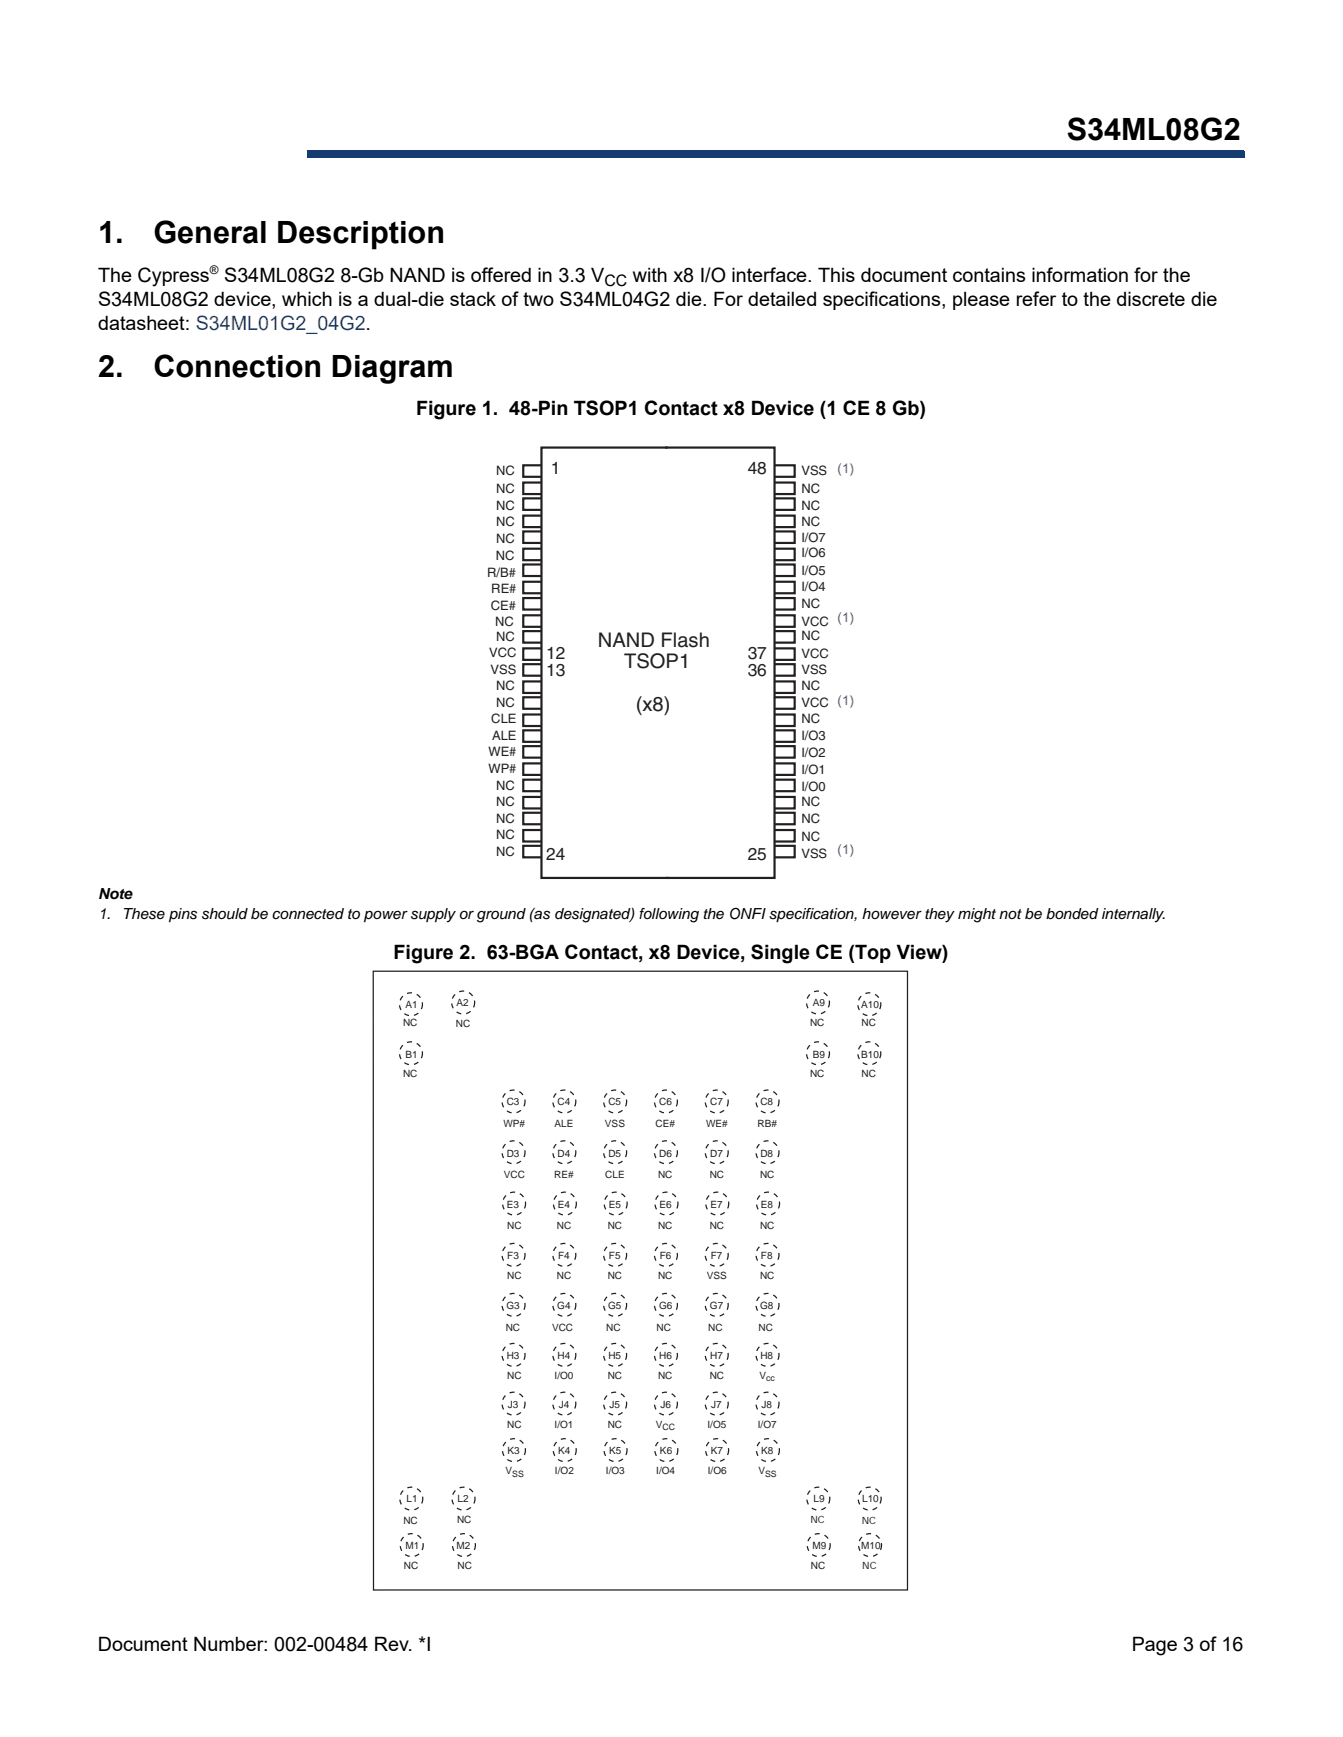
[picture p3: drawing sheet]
<svg xmlns="http://www.w3.org/2000/svg" width="216mm" height="279mm" viewBox="0 0 216 279" stroke-linecap="round" stroke-linejoin="round" font-family="sans-serif">
<path d="M49.5 24.4h150.4v.9h-150.4z" fill="#163b71"/>
<path d="M49.5 24.4h150.5" fill="none" stroke="#163b71" stroke-width=".17"/>
<path d="M199.9 24.4h.1v1h-.1z" fill="#163b71"/>
<path d="M49.4 25.3h150.5" fill="none" stroke="#163b71" stroke-width=".17"/>
<path d="M49.4 24.3h.2v1h-.2z" fill="#163b71"/>
<g fill="#fff">
<path d="M78.3 70h54.9v72.6h-54.9z"/>
<path d="M84.1 74.8h43.7v1.9h-43.7z"/>
</g>
<path d="M84.1 74.8h43.7v1.9h-43.7z" fill="none" stroke="#231f20" stroke-width=".35"/>
<path d="M84.1 77.6h43.7v1.9h-43.7z" fill="#fff"/>
<path d="M84.1 77.6h43.7v1.9h-43.7z" fill="none" stroke="#231f20" stroke-width=".35"/>
<path d="M84.1 80.2h43.7v1.8h-43.7z" fill="#fff"/>
<path d="M84.1 80.2h43.7v1.8h-43.7z" fill="none" stroke="#231f20" stroke-width=".35"/>
<path d="M84.1 82.9h43.7v1.9h-43.7z" fill="#fff"/>
<path d="M84.1 82.9h43.7v1.9h-43.7z" fill="none" stroke="#231f20" stroke-width=".35"/>
<path d="M84.1 85.5h43.7v1.8h-43.7z" fill="#fff"/>
<path d="M84.1 85.5h43.7v1.8h-43.7z" fill="none" stroke="#231f20" stroke-width=".35"/>
<path d="M84.1 88.3h43.7v1.8h-43.7z" fill="#fff"/>
<path d="M84.1 88.3h43.7v1.8h-43.7z" fill="none" stroke="#231f20" stroke-width=".35"/>
<path d="M84.1 90.8h43.7v1.9h-43.7z" fill="#fff"/>
<path d="M84.1 90.8h43.7v1.9h-43.7z" fill="none" stroke="#231f20" stroke-width=".35"/>
<path d="M84.1 93.6h43.7v1.8h-43.7z" fill="#fff"/>
<path d="M84.1 93.6h43.7v1.8h-43.7z" fill="none" stroke="#231f20" stroke-width=".35"/>
<path d="M84.1 96.2h43.7v1.8h-43.7z" fill="#fff"/>
<path d="M84.1 96.2h43.7v1.8h-43.7z" fill="none" stroke="#231f20" stroke-width=".35"/>
<path d="M84.1 99h43.7v1.8h-43.7z" fill="#fff"/>
<path d="M84.1 99h43.7v1.8h-43.7z" fill="none" stroke="#231f20" stroke-width=".35"/>
<path d="M84.1 101.5h43.7v1.9h-43.7z" fill="#fff"/>
<path d="M84.1 101.5h43.7v1.9h-43.7z" fill="none" stroke="#231f20" stroke-width=".35"/>
<path d="M84.1 104.3h43.7v1.8h-43.7z" fill="#fff"/>
<path d="M84.1 104.3h43.7v1.8h-43.7z" fill="none" stroke="#231f20" stroke-width=".35"/>
<path d="M84.1 106.8h43.7v1.9h-43.7z" fill="#fff"/>
<path d="M84.1 106.8h43.7v1.9h-43.7z" fill="none" stroke="#231f20" stroke-width=".35"/>
<path d="M84.1 109.6h43.7v1.9h-43.7z" fill="#fff"/>
<path d="M84.1 109.6h43.7v1.9h-43.7z" fill="none" stroke="#231f20" stroke-width=".35"/>
<path d="M84.1 112.2h43.7v1.8h-43.7z" fill="#fff"/>
<path d="M84.1 112.2h43.7v1.8h-43.7z" fill="none" stroke="#231f20" stroke-width=".35"/>
<path d="M84.1 114.9h43.7v1.9h-43.7z" fill="#fff"/>
<path d="M84.1 114.9h43.7v1.9h-43.7z" fill="none" stroke="#231f20" stroke-width=".35"/>
<path d="M84.1 117.5h43.7v1.8h-43.7z" fill="#fff"/>
<path d="M84.1 117.5h43.7v1.8h-43.7z" fill="none" stroke="#231f20" stroke-width=".35"/>
<path d="M84.1 120h43.7v1.9h-43.7z" fill="#fff"/>
<path d="M84.1 120h43.7v1.9h-43.7z" fill="none" stroke="#231f20" stroke-width=".35"/>
<path d="M84.1 122.8h43.7v1.8h-43.7z" fill="#fff"/>
<path d="M84.1 122.8h43.7v1.8h-43.7z" fill="none" stroke="#231f20" stroke-width=".35"/>
<path d="M84.1 125.4h43.7v1.9h-43.7z" fill="#fff"/>
<path d="M84.1 125.4h43.7v1.9h-43.7z" fill="none" stroke="#231f20" stroke-width=".35"/>
<path d="M84.1 128.2h43.7v1.8h-43.7z" fill="#fff"/>
<path d="M84.1 128.2h43.7v1.8h-43.7z" fill="none" stroke="#231f20" stroke-width=".35"/>
<path d="M84.1 130.7h43.7v1.9h-43.7z" fill="#fff"/>
<path d="M84.1 130.7h43.7v1.9h-43.7z" fill="none" stroke="#231f20" stroke-width=".35"/>
<path d="M84.1 133.5h43.7v1.9h-43.7z" fill="#fff"/>
<path d="M84.1 133.5h43.7v1.9h-43.7z" fill="none" stroke="#231f20" stroke-width=".35"/>
<path d="M84.1 136.1h43.7v1.8h-43.7z" fill="#fff"/>
<path d="M84.1 136.1h43.7v1.8h-43.7z" fill="none" stroke="#231f20" stroke-width=".35"/>
<path d="M87 72h12.8l-.1-2 7.2 4v-2h17.6v69.2h-17.4v1.5l-7.4-3.2v1.7h-12.7z" fill="#fff"/>
<path d="M106.9 72h17.6v69.2h-17.4M107.4 72h-20.4v69.2h20.5" fill="none" stroke="#231f20" stroke-width=".35"/>
<path d="M59.9 156.1h86.1v99.8h-86.1z" fill="#fff"/>
<g fill="none" stroke="#231f20" stroke-width=".2" stroke-dasharray=".8 .8" stroke-linecap="butt">
<circle cx="66.1" cy="169.4" r="1.84"/>
<circle cx="66.1" cy="161.5" r="1.84"/>
<circle cx="74.5" cy="161.3" r="1.84"/>
<circle cx="82.6" cy="177.2" r="1.84"/>
<circle cx="90.7" cy="177.2" r="1.84"/>
<circle cx="98.9" cy="177.2" r="1.84"/>
<circle cx="107.1" cy="177.2" r="1.84"/>
<circle cx="115.2" cy="177.2" r="1.84"/>
<circle cx="123.4" cy="177.2" r="1.84"/>
<circle cx="131.5" cy="169.4" r="1.84"/>
<circle cx="131.5" cy="161.3" r="1.84"/>
<circle cx="139.8" cy="161.5" r="1.84"/>
<circle cx="139.8" cy="169.4" r="1.84"/>
<circle cx="82.6" cy="185.3" r="1.84"/>
<circle cx="82.6" cy="193.6" r="1.84"/>
<circle cx="90.7" cy="185.3" r="1.84"/>
<circle cx="90.8" cy="193.6" r="1.84"/>
<circle cx="98.9" cy="185.3" r="1.84"/>
<circle cx="99" cy="193.6" r="1.84"/>
<circle cx="107.1" cy="185.3" r="1.84"/>
<circle cx="107.1" cy="193.6" r="1.84"/>
<circle cx="115.2" cy="185.3" r="1.84"/>
<circle cx="115.3" cy="193.6" r="1.84"/>
<circle cx="123.4" cy="185.3" r="1.84"/>
<circle cx="123.5" cy="193.6" r="1.84"/>
<circle cx="82.6" cy="217.9" r="1.84"/>
<circle cx="82.6" cy="201.9" r="1.84"/>
<circle cx="82.6" cy="209.9" r="1.84"/>
<circle cx="90.7" cy="217.9" r="1.84"/>
<circle cx="90.7" cy="201.9" r="1.84"/>
<circle cx="90.7" cy="209.9" r="1.84"/>
<circle cx="98.9" cy="217.9" r="1.84"/>
<circle cx="98.9" cy="201.9" r="1.84"/>
<circle cx="98.9" cy="209.9" r="1.84"/>
<circle cx="107.1" cy="217.9" r="1.84"/>
<circle cx="107.1" cy="201.9" r="1.84"/>
<circle cx="107.1" cy="209.9" r="1.84"/>
<circle cx="115.2" cy="217.9" r="1.84"/>
<circle cx="115.2" cy="201.9" r="1.84"/>
<circle cx="115.2" cy="209.9" r="1.84"/>
<circle cx="123.4" cy="217.9" r="1.84"/>
<circle cx="123.4" cy="201.9" r="1.84"/>
<circle cx="123.4" cy="209.9" r="1.84"/>
<circle cx="82.6" cy="225.8" r="1.84"/>
<circle cx="82.6" cy="233.3" r="1.84"/>
<circle cx="90.7" cy="225.8" r="1.84"/>
<circle cx="90.8" cy="233.3" r="1.84"/>
<circle cx="98.9" cy="225.8" r="1.84"/>
<circle cx="99" cy="233.3" r="1.84"/>
<circle cx="107.1" cy="225.8" r="1.84"/>
<circle cx="107.1" cy="233.3" r="1.84"/>
<circle cx="115.2" cy="225.8" r="1.84"/>
<circle cx="115.3" cy="233.3" r="1.84"/>
<circle cx="123.4" cy="225.8" r="1.84"/>
<circle cx="123.5" cy="233.3" r="1.84"/>
<circle cx="66.1" cy="241.1" r="1.84"/>
<circle cx="66.2" cy="248.5" r="1.84"/>
<circle cx="74.5" cy="241.1" r="1.84"/>
<circle cx="74.6" cy="248.5" r="1.84"/>
<circle cx="131.6" cy="241.1" r="1.84"/>
<circle cx="131.6" cy="248.5" r="1.84"/>
<circle cx="139.8" cy="241.1" r="1.84"/>
<circle cx="139.9" cy="248.5" r="1.84"/>
</g>
<path d="M60 156.2h85.9v99.6h-85.9z" fill="none" stroke="#231f20" stroke-width=".2"/>
<g font-size="4.9">
<text x="171.5" y="22.5">S34ML08G2</text>
<text x="15.8" y="39.1">1.</text>
<text x="24.7" y="39.1">General Description</text>
<text x="15.8" y="60.6">2.</text>
<text x="24.7" y="60.6">Connection Diagram</text>
</g>
<g font-size="3.2">
<text x="15.8" y="45.3">The Cypress</text>
<text x="36" y="45.3">S34ML08G2 8-Gb NAND is offered in 3.3 V</text>
<text x="101.7" y="45.3">with x8 I/O interface. This document contains information for the</text>
<text x="15.8" y="49.2">S34ML08G2 device, which is a dual-die stack of two S34ML04G2 die. For detailed specifications, please refer to the discrete die</text>
<text x="15.8" y="53">datasheet: S34ML01G2_04G2.</text>
<text x="66.9" y="66.8">Figure 1. 48-Pin TSOP1 Contact x8 Device (1 CE 8 Gb)</text>
<text x="63.3" y="154.3">Figure 2. 63-BGA Contact, x8 Device, Single CE (Top View)</text>
<text x="15.7" y="265.6">Document Number: 002-00484 Rev. *I</text>
<text x="181.9" y="265.6">Page 3 of 16</text>
</g>
<g font-size="3.2" fill="#231f20">
<text x="96.1" y="104">NAND Flash</text>
<text x="100.3" y="107.5">TSOP1</text>
<text x="102.2" y="114.4">(x8)</text>
</g>
<g font-size="2.8" fill="#231f20">
<text x="88.6" y="76.3">1</text>
<text x="120.2" y="76.3">48</text>
<text x="87.8" y="106">12</text>
<text x="120.2" y="106">37</text>
<text x="87.8" y="108.7">13</text>
<text x="120.2" y="108.7">36</text>
<text x="87.8" y="138.3">24</text>
<text x="120.2" y="138.3">25</text>
</g>
<g font-size="2.5">
<text x="97.2" y="46.1">CC</text>
<text x="15.8" y="144.6">Note</text>
<text x="15.8" y="147.8">1.</text>
<text x="19.6" y="147.8">These pins should be connected to power supply or ground (as designated) following the ONFI specification, however they might not be bonded internally.</text>
</g>
<g font-size="2.1" fill="#231f20">
<text x="79.8" y="76.5">NC</text>
<text x="128.8" y="76.5">VSS</text>
<text x="79.8" y="79.2">NC</text>
<text x="79.8" y="82">NC</text>
<text x="128.8" y="79.2">NC</text>
<text x="128.8" y="82">NC</text>
<text x="79.8" y="84.6">NC</text>
<text x="79.8" y="87.3">NC</text>
<text x="128.8" y="84.6">NC</text>
<text x="128.8" y="87.1">I/O7</text>
<text x="128.8" y="89.6">I/O6</text>
<text x="78.3" y="92.8">R/B#</text>
<text x="79" y="95.4">RE#</text>
<text x="79.7" y="90.1">NC</text>
<text x="128.8" y="92.5">I/O5</text>
<text x="128.8" y="95.1">I/O4</text>
<text x="78.9" y="98.1">CE#</text>
<text x="79.6" y="100.6">NC</text>
<text x="128.8" y="97.7">NC</text>
<text x="128.8" y="100.8">VCC</text>
<text x="78.6" y="105.7">VCC</text>
<text x="79.8" y="103.2">NC</text>
<text x="128.8" y="102.9">NC</text>
<text x="128.8" y="105.8">VCC</text>
<text x="78.9" y="108.4">VSS</text>
<text x="79.8" y="111">NC</text>
<text x="79.8" y="113.7">NC</text>
<text x="128.8" y="108.4">VSS</text>
<text x="128.8" y="111">NC</text>
<text x="128.8" y="113.7">VCC</text>
<text x="79" y="116.4">CLE</text>
<text x="79.1" y="119">ALE</text>
<text x="128.8" y="116.4">NC</text>
<text x="128.8" y="119">I/O3</text>
<text x="78.5" y="121.7">WE#</text>
<text x="78.5" y="124.3">WP#</text>
<text x="128.8" y="121.7">I/O2</text>
<text x="128.8" y="124.5">I/O1</text>
<text x="79.8" y="127">NC</text>
<text x="79.8" y="129.7">NC</text>
<text x="128.8" y="127.2">I/O0</text>
<text x="128.8" y="129.7">NC</text>
<text x="79.8" y="132.3">NC</text>
<text x="79.8" y="135">NC</text>
<text x="79.8" y="137.6">NC</text>
<text x="128.8" y="132.4">NC</text>
<text x="128.8" y="135.2">NC</text>
<text x="128.8" y="138">VSS</text>
</g>
<g font-size="2.1" fill="#1f52a1">
<text x="134.7" y="76.2">(1)</text>
<text x="134.7" y="100">(1)</text>
<text x="134.7" y="113.4">(1)</text>
<text x="134.7" y="137.3">(1)</text>
</g>
<text font-size="1.9" x="33.7" y="44">®</text>
<g font-size="1.6" fill="#231f20">
<text x="73.4" y="161.9">A2</text>
<text x="130.6" y="161.9">A9</text>
<text x="64.8" y="165.1">NC</text>
<text x="65.2" y="162.2">A1</text>
<text x="73.3" y="165.2">NC</text>
<text x="130.2" y="165">NC</text>
<text x="138.5" y="162.2">A10</text>
<text x="138.5" y="165.1">NC</text>
<text x="64.8" y="173.2">NC</text>
<text x="65.2" y="170.1">B1</text>
<text x="130.2" y="173.2">NC</text>
<text x="130.6" y="170.1">B9</text>
<text x="138.5" y="170.1">B10</text>
<text x="138.5" y="173.2">NC</text>
<text x="81.5" y="177.8">C3</text>
<text x="89.6" y="177.8">C4</text>
<text x="97.8" y="177.8">C5</text>
<text x="106" y="177.8">C6</text>
<text x="114.2" y="177.8">C7</text>
<text x="122.2" y="177.8">C8</text>
<text x="80.9" y="181.3">WP#</text>
<text x="89.2" y="181.3">ALE</text>
<text x="97.3" y="181.3">VSS</text>
<text x="105.4" y="181.3">CE#</text>
<text x="113.5" y="181.3">WE#</text>
<text x="121.8" y="181.3">RB#</text>
<text x="81" y="189.5">VCC</text>
<text x="81.5" y="186">D3</text>
<text x="89.1" y="189.5">RE#</text>
<text x="89.6" y="186">D4</text>
<text x="97.3" y="189.5">CLE</text>
<text x="97.8" y="186">D5</text>
<text x="105.8" y="189.5">NC</text>
<text x="106" y="186">D6</text>
<text x="114.1" y="189.5">NC</text>
<text x="114.2" y="186">D7</text>
<text x="122.2" y="189.5">NC</text>
<text x="122.2" y="186">D8</text>
<text x="81.5" y="194.3">E3</text>
<text x="81.5" y="197.7">NC</text>
<text x="89.5" y="197.7">NC</text>
<text x="89.7" y="194.3">E4</text>
<text x="97.7" y="197.7">NC</text>
<text x="97.9" y="194.3">E5</text>
<text x="105.8" y="197.7">NC</text>
<text x="106" y="194.3">E6</text>
<text x="114.1" y="197.7">NC</text>
<text x="114.2" y="194.3">E7</text>
<text x="122.2" y="197.7">NC</text>
<text x="122.3" y="194.3">E8</text>
<text x="81.5" y="202.5">F3</text>
<text x="89.7" y="202.5">F4</text>
<text x="97.9" y="202.5">F5</text>
<text x="106.1" y="202.5">F6</text>
<text x="114.3" y="202.5">F7</text>
<text x="122.3" y="202.5">F8</text>
<text x="81.5" y="205.7">NC</text>
<text x="89.5" y="205.7">NC</text>
<text x="97.7" y="205.7">NC</text>
<text x="105.8" y="205.7">NC</text>
<text x="113.6" y="205.7">VSS</text>
<text x="122.2" y="205.7">NC</text>
<text x="81.3" y="214">NC</text>
<text x="81.4" y="210.6">G3</text>
<text x="88.7" y="214">VCC</text>
<text x="89.6" y="210.6">G4</text>
<text x="97.5" y="214">NC</text>
<text x="97.8" y="210.6">G5</text>
<text x="105.6" y="214">NC</text>
<text x="105.9" y="210.6">G6</text>
<text x="113.9" y="214">NC</text>
<text x="114.1" y="210.6">G7</text>
<text x="121.9" y="214">NC</text>
<text x="122.2" y="210.6">G8</text>
<text x="81.5" y="218.6">H3</text>
<text x="81.5" y="221.8">NC</text>
<text x="89.2" y="221.8">I/O0</text>
<text x="89.6" y="218.6">H4</text>
<text x="97.7" y="221.8">NC</text>
<text x="97.8" y="218.6">H5</text>
<text x="105.8" y="221.8">NC</text>
<text x="106" y="218.6">H6</text>
<text x="114.1" y="221.8">NC</text>
<text x="114.2" y="218.6">H7</text>
<text x="122.1" y="221.8">V</text>
<text x="122.2" y="218.6">H8</text>
<text x="81.6" y="226.4">J3</text>
<text x="89.8" y="226.4">J4</text>
<text x="98" y="226.4">J5</text>
<text x="106.2" y="226.4">J6</text>
<text x="114.3" y="226.4">J7</text>
<text x="122.4" y="226.4">J8</text>
<text x="81.5" y="229.7">NC</text>
<text x="81.6" y="233.9">K3</text>
<text x="89.2" y="229.7">I/O1</text>
<text x="89.7" y="233.9">K4</text>
<text x="97.7" y="229.7">NC</text>
<text x="97.9" y="233.9">K5</text>
<text x="105.4" y="229.7">V</text>
<text x="106.1" y="233.9">K6</text>
<text x="113.7" y="229.7">I/O5</text>
<text x="114.3" y="233.9">K7</text>
<text x="121.8" y="229.7">I/O7</text>
<text x="122.4" y="233.9">K8</text>
<text x="81.3" y="237.1">V</text>
<text x="89.2" y="237.1">I/O2</text>
<text x="97.4" y="237.1">I/O3</text>
<text x="105.5" y="237.1">I/O4</text>
<text x="113.8" y="237.1">I/O6</text>
<text x="121.9" y="237.1">V</text>
<text x="64.9" y="245.2">NC</text>
<text x="65.4" y="241.5">L1</text>
<text x="73.5" y="244.9">NC</text>
<text x="73.5" y="241.5">L2</text>
<text x="130.3" y="244.9">NC</text>
<text x="130.8" y="241.5">L9</text>
<text x="138.5" y="245.2">NC</text>
<text x="138.6" y="241.5">L10</text>
<text x="65.2" y="249.2">M1</text>
<text x="73.4" y="249.2">M2</text>
<text x="130.6" y="249.2">M9</text>
<text x="138.4" y="249.2">M10</text>
<text x="64.9" y="252.4">NC</text>
<text x="73.5" y="252.4">NC</text>
<text x="130.4" y="252.4">NC</text>
<text x="138.6" y="252.4">NC</text>
</g>
<g font-size="1.4" fill="#231f20">
<text x="123.2" y="222.2">cc</text>
<text x="106.5" y="230.1">CC</text>
<text x="82.3" y="237.5">SS</text>
<text x="123" y="237.5">SS</text>
</g>
</svg>
